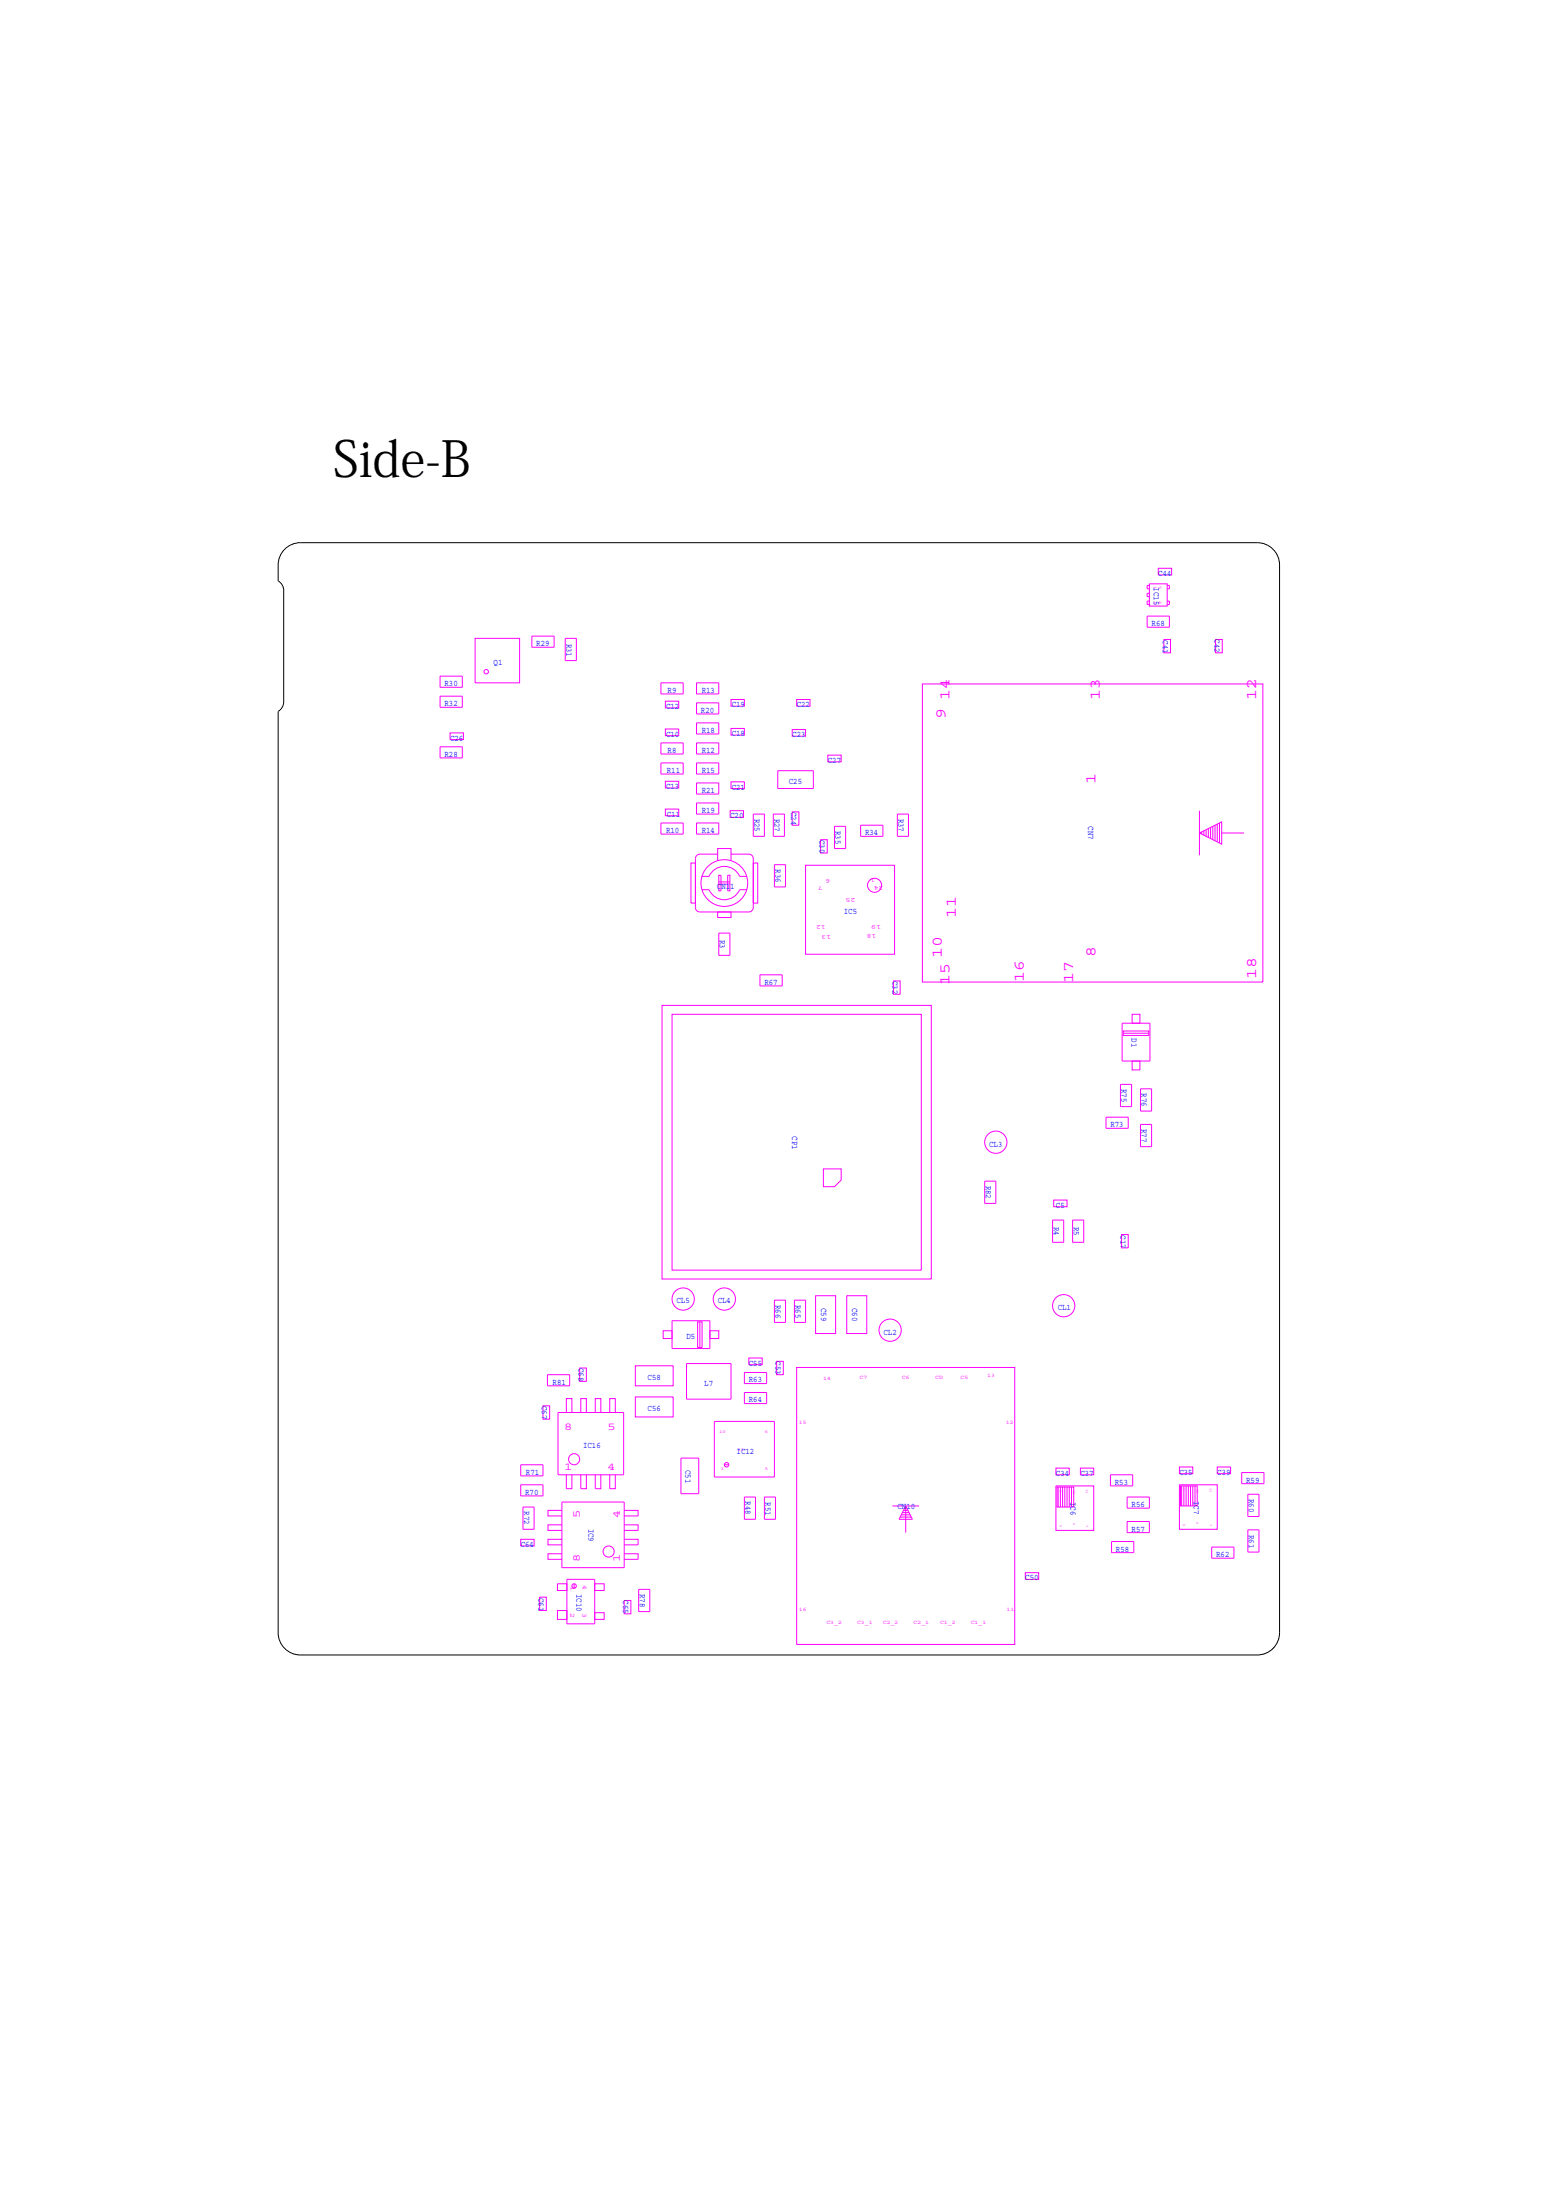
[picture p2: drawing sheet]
<svg xmlns="http://www.w3.org/2000/svg" width="210mm" height="297mm" viewBox="0 0 210 297" stroke-linecap="round" stroke-linejoin="round" font-family="sans-serif">
<path d="M38.6 73.8l.6-.3 .6-.2 .7-.1h129a3 3 0 0 1 3 3v144a3 3 0 0 1-3 3h-129a3 3 0 0 1-3-3v-124.3a1.5 1.5 0 0 0 .7-1.3v-15a1.5 1.5 0 0 0-.7-1.3v-2.1a2.99 2.99 0 0 1 1.1-2.4z" fill="none" stroke="#000" stroke-width=".13"/>
<g fill="none" stroke="#f0f" stroke-width=".13">
<path d="M154.9 78.7h2.4v3h-2.4zM154.9 79h-.2v.4h.2M156.2 76.6h1.7v.9h-1.7zM157.4 79h.3v.4h-.3M59.3 91.2h3v1.5h-3zM59.3 93.9h3v1.5h-3zM60.7 98.8h1.8v.9h-1.8zM64 86.1h6.1v6h-6.1zM71.7 85.8h3v1.5h-3zM76.2 86.1h1.5v3h-1.5zM89.1 92.1h3v1.5h-3zM89.7 98.3h1.8v.9h-1.8z"/>
<path d="M89.7 94.6h1.8v.9h-1.8zM93.9 92.1h3v1.5h-3zM93.9 94.8h3v1.5h-3zM93.9 97.5h3v1.5h-3zM98.6 98.2h1.8v.9h-1.8zM98.6 94.3h1.8v.9h-1.8zM106.8 98.4h1.8v.9h-1.8zM107.4 94.3h1.8v.9h-1.8zM124.3 92.2h45.9v40.2h-45.9zM154.7 83.1h3v1.5h-3zM154.9 80h-.2v.5h.2M154.9 81.1h-.2v.4h.2"/>
<path d="M156.9 86.2h.9v1.8h-.9zM157.4 81.1h.3v.4h-.3M163.9 86.2h.9v1.8h-.9zM59.3 100.7h3v1.5h-3zM89.1 100.2h3v1.5h-3zM89.1 102.9h3v1.5h-3zM89.1 111h3v1.5h-3zM89.7 109.1h1.8v.9h-1.8zM89.7 105.4h1.8v.9h-1.8zM93.1 116.4h.6v5.4h-.6zM93.9 111h3v1.5h-3zM93.9 102.9h3v1.5h-3z"/>
<path d="M93.9 100.2h3v1.5h-3zM93.9 105.6h3v1.5h-3zM93.9 108.3h3v1.5h-3zM94.6 118.2h1a2.25 2.25 0 0 1 2.1-1.4 2.25 2.25 0 0 1 2 1.4h1M94.6 120h1a2.25 2.25 0 0 0 2.1 1.3 2.25 2.25 0 0 0 2-1.3h1M96.8 116.1v-1.7h1.7v1.7M96.8 115.2h-2.4a.6 .6 0 0 0-.6 .6v6.6a.6 .6 0 0 0 .6 .6h6.6a.6 .6 0 0 0 .6-.6v-6.6a.6 .6 0 0 0-.6-.6h-2.4M96.9 118.9h1.5M96.9 119.2h1.5M96.9 118h.3v2.1h-.3zM98.1 118h.3v2.1h-.3zM98.4 109.3h1.8v.9h-1.8z"/>
<path d="M98.6 105.4h1.8v.9h-1.8zM101.5 116.4h.6v5.4h-.6zM101.5 109.8h1.5v3h-1.5zM104.3 109.8h1.5v3h-1.5zM104.4 116.6h1.5v3h-1.5zM104.9 103.9h4.8v2.4h-4.8zM106.8 109.5h.9v1.8h-.9zM108.6 116.7h12v12h-12zM110.6 113.2h.9v1.8h-.9zM111.6 101.8h1.8v.9h-1.8zM112.5 111.4h1.5v3h-1.5zM116 111.3h3v1.5h-3z"/>
<path d="M121 109.8h1.5v3h-1.5zM161.7 112.3l3-1.5v3zM161.7 109.3v6M162 112.2v.3M162.3 112v.6M162.6 111.9v.9M162.9 111.7v1.2M163.2 111.6v1.5M163.5 111.4v1.8M163.8 111.3v2.1M164.1 111.1v2.4M164.4 111v2.7"/>
<path d="M164.7 112.3h3M89.2 135.6h36.4v36.9h-36.4zM90.6 136.8h33.6v34.5h-33.6zM96.8 123h1.7v.7h-1.7zM96.9 125.8h1.5v3h-1.5zM102.4 131.5h3v1.5h-3zM120.5 132.3h.9v1.8h-.9zM151.3 138h3.7v5.1h-3.7zM151.4 139h3.5v.6h-3.5zM151.4 139.3h3.5M152.6 136.8h1.1v1.2h-1.1zM111 157.6h2.4v1.5l-.9 .9h-1.5z"/>
<path d="M132.7 159.3h1.5v3h-1.5zM149.1 150.7h3v1.5h-3zM151.1 146.2h1.5v3h-1.5zM152.6 143.1h1.1v1.2h-1.1zM153.8 146.8h1.5v3h-1.5zM153.8 151.6h1.5v3h-1.5zM89.4 179.5h1.2v1h-1.2zM90.6 178.1h5.1v3.8h-5.1zM94.1 178.3h.6v3.4h-.6zM94.4 178.3v3.4M95.7 179.5h1.2v1h-1.2zM104.4 175.3h1.5v3h-1.5z"/>
<path d="M107.1 175.3h1.5v3h-1.5zM110 174.7h2.7v5.1h-2.7zM114.2 174.7h2.7v5.1h-2.7zM141.9 164.5h1.5v3h-1.5zM142.1 161.8h1.8v.9h-1.8zM144.6 164.5h1.5v3h-1.5zM151.2 166.5h.9v1.8h-.9zM70.2 197.5h3v1.5h-3zM73.2 189.6h.9v1.8h-.9zM73.8 185.4h3v1.5h-3zM75.2 190.5h8.9v8.4h-8.9zM76.3 190.5v-1.9h.8v1.9"/>
<path d="M77.1 198.9v1.9h-.8v-1.9M78.2 184.5h.9v1.8h-.9zM78.3 190.5v-1.9h.7v1.9M79 198.9v1.9h-.7v-1.9M80.2 190.5v-1.9h.8v1.9M81 198.9v1.9h-.8v-1.9M82.2 190.5v-1.9h.7v1.9M82.9 198.9v1.9h-.7v-1.9M85.7 188.4h5.1v2.7h-5.1zM85.7 184.2h5.1v2.7h-5.1zM91.8 196.6h2.4v4.8h-2.4zM92.6 183.9h6v4.8h-6z"/>
<path d="M96.3 191.7h8.1v7.5h-8.1zM97.7 197.5h.6M100.4 185.1h3v1.5h-3zM100.4 187.8h3v1.5h-3zM101 183.1h1.8v.9h-1.8zM104.7 183.6h.9v1.8h-.9zM107.4 184.4h29.4v37.4h-29.4zM142.4 198h1.8v.9h-1.8zM145.7 198h1.8v.9h-1.8zM149.7 198.9h3v1.5h-3zM159 197.8h1.8v.9h-1.8zM164.1 197.8h1.8v.9h-1.8z"/>
<path d="M167.4 198.6h3v1.5h-3zM70.2 200.2h3v1.5h-3zM70.2 207.6h1.8v.9h-1.8zM70.5 203.2h1.5v3h-1.5zM72.8 215.4h.9v1.8h-.9zM75.2 213.6h1.2v.9h-1.2zM75.2 217.2h1.2v1.2h-1.2zM75.7 209.5h-1.8v.8h1.8M75.7 207.6h-1.8v.7h1.8M75.7 205.6h-1.8v.8h1.8M75.7 203.7h-1.8v.7h1.8M75.7 202.6h8.4v8.8h-8.4z"/>
<path d="M76.4 213h3.8v6h-3.8zM77.4 213.6v.6M80.2 217.5h1.3v.9h-1.3zM80.2 213.6h1.3v.9h-1.3zM84.1 203.7h1.9v.7h-1.9M84.1 205.6h1.9v.8h-1.9M84.1 207.6h1.9v.7h-1.9M84.1 209.5h1.9v.8h-1.9M84.2 215.8h.9v1.8h-.9zM86.1 214.3h1.5v3h-1.5zM100.4 201.9h1.5v3h-1.5zM103.1 201.9h1.5v3h-1.5z"/>
<path d="M120.3 203.1h3.6M121.4 204.6h1.5M121.5 204.3h1.2M121.7 204h.9M121.8 203.7h.6M122 203.4h.3M122.1 203.1l.9 1.8h-1.8zM122.1 203.1v3.6M138.2 212.1h1.8v.9h-1.8zM142.4 200.4h5.1v6h-5.1zM142.5 200.5h2.3v2.7h-2.3zM142.7 200.5v2.7"/>
<path d="M143 200.5v2.7M143.3 200.5v2.7M143.6 200.5v2.7M143.9 200.5v2.7M144.2 200.5v2.7M144.5 200.5v2.7M149.9 207.9h3v1.5h-3zM152 201.9h3v1.5h-3zM152 205.2h3v1.5h-3zM159 200.2h5.1v6h-5.1zM159.2 200.4h2.2v2.7h-2.2zM159.3 200.4v2.7"/>
<path d="M159.6 200.4v2.7M159.9 200.4v2.7M160.2 200.4v2.7M160.5 200.4v2.7M160.8 200.4v2.7M161.1 200.4v2.7M163.4 208.6h3v1.5h-3zM168.2 201.5h1.5v3h-1.5zM168.2 206.3h1.5v3h-1.5z"/>
<circle cx="65.5" cy="90.6" r=".3"/>
<circle cx="97.7" cy="119.1" r="3.1"/>
<circle cx="117.9" cy="119.4" r=".95"/>
<circle cx="134.2" cy="154" r="1.5"/>
<circle cx="92.1" cy="175.2" r="1.5"/>
<circle cx="97.6" cy="175.2" r="1.5"/>
<circle cx="120" cy="179.4" r="1.5"/>
<circle cx="143.4" cy="176.1" r="1.5"/>
<circle cx="77.4" cy="196.8" r=".75"/>
<circle cx="98" cy="197.5" r=".3"/>
<circle cx="77.4" cy="213.9" r=".3"/>
<circle cx="82" cy="209.2" r=".75"/>
</g>
<text font-size="6.7" x="44.9" y="64.3">Side-B</text>
<g font-size="2.1" fill="#f0f">
<text x="128" y="94.4" transform="rotate(-90 128 94.4)">14</text>
<text x="148.3" y="94.4" transform="rotate(-90 148.3 94.4)">13</text>
<text x="169.4" y="94.4" transform="rotate(-90 169.4 94.4)">12</text>
<text x="127.5" y="96.9" transform="rotate(-90 127.5 96.9)">9</text>
<text x="147.7" y="105.7" transform="rotate(-90 147.7 105.7)">1</text>
<text x="128.9" y="123.8" transform="rotate(-90 128.9 123.8)">11</text>
<text x="127" y="129.2" transform="rotate(-90 127 129.2)">10</text>
<text x="147.7" y="129" transform="rotate(-90 147.7 129)">8</text>
<text x="128" y="132.8" transform="rotate(-90 128 132.8)">15</text>
<text x="138" y="132.5" transform="rotate(-90 138 132.5)">16</text>
<text x="144.7" y="132.6" transform="rotate(-90 144.7 132.6)">17</text>
<text x="169.3" y="132" transform="rotate(-90 169.3 132)">18</text>
</g>
<g font-size="1.5" fill="#f0f">
<text x="76" y="192.9">8</text>
<text x="81.9" y="192.9">5</text>
<text x="76" y="198.3">1</text>
<text x="81.9" y="198.3">4</text>
<text x="78.2" y="204.7" transform="rotate(-90 78.2 204.7)">5</text>
<text x="83.6" y="204.7" transform="rotate(-90 83.6 204.7)">4</text>
<text x="78.2" y="210.6" transform="rotate(-90 78.2 210.6)">8</text>
<text x="83.6" y="210.6" transform="rotate(-90 83.6 210.6)">1</text>
</g>
<g font-size="1.2" fill="#00f">
<text x="156.1" y="77.7">C44</text>
<text x="155.5" y="79.2" transform="rotate(90 155.5 79.2)">IC15</text>
<text x="66.5" y="89.7">Q1</text>
<text x="72.3" y="87.1">R29</text>
<text x="76.4" y="86.8" transform="rotate(90 76.4 86.8)">R31</text>
<text x="155.2" y="84.4">R68</text>
<text x="156.8" y="86.3" transform="rotate(90 156.8 86.3)">C41</text>
<text x="163.7" y="86.2" transform="rotate(90 163.7 86.2)">C42</text>
<text x="59.9" y="92.5">R30</text>
<text x="59.9" y="95.2">R32</text>
<text x="89.8" y="95.6">C12</text>
<text x="90" y="93.4">R9</text>
<text x="94.6" y="93.4">R13</text>
<text x="98.6" y="95.4">C19</text>
<text x="107.4" y="95.4">C22</text>
<text x="60.7" y="99.9">C26</text>
<text x="89.8" y="99.4">C10</text>
<text x="90" y="101.5">R8</text>
<text x="94.5" y="96.1">R20</text>
<text x="94.6" y="101.5">R12</text>
<text x="94.6" y="98.8">R18</text>
<text x="98.6" y="99.3">C18</text>
<text x="106.8" y="99.4">C23</text>
<text x="59.9" y="102.1">R28</text>
<text x="89.8" y="106.4">C13</text>
<text x="89.9" y="104.2">R11</text>
<text x="94.6" y="104.2">R15</text>
<text x="94.6" y="106.9">R21</text>
<text x="98.6" y="106.5">C21</text>
<text x="106.3" y="105.7">C25</text>
<text x="111.6" y="102.9">C27</text>
<text x="89.8" y="112.3">R10</text>
<text x="89.9" y="110.2">C11</text>
<text x="94.6" y="112.3">R14</text>
<text x="94.6" y="109.6">R19</text>
<text x="98.4" y="110.4">C20</text>
<text x="101.7" y="110.4" transform="rotate(90 101.7 110.4)">R25</text>
<text x="104.4" y="110.4" transform="rotate(90 104.4 110.4)">R27</text>
<text x="106.6" y="109.5" transform="rotate(90 106.6 109.5)">C24</text>
<text x="110.5" y="113.2" transform="rotate(90 110.5 113.2)">C30</text>
<text x="112.6" y="112" transform="rotate(90 112.6 112)">R35</text>
<text x="116.6" y="112.6">R34</text>
<text x="121.1" y="110.4" transform="rotate(90 121.1 110.4)">R37</text>
<text x="146.7" y="111.4" transform="rotate(90 146.7 111.4)">CN7</text>
<text x="96.6" y="119.9">CN11</text>
<text x="104.5" y="117.2" transform="rotate(90 104.5 117.2)">R36</text>
<text x="113.8" y="123.3">IC5</text>
<text x="97.1" y="126.7" transform="rotate(90 97.1 126.7)">R3</text>
<text x="103" y="132.8">R67</text>
<text x="120.3" y="132.3" transform="rotate(90 120.3 132.3)">C32</text>
<text x="152.6" y="140" transform="rotate(90 152.6 140)">D1</text>
<text x="151.2" y="146.8" transform="rotate(90 151.2 146.8)">R75</text>
<text x="153.9" y="147.4" transform="rotate(90 153.9 147.4)">R76</text>
<text x="106.8" y="153.2" transform="rotate(90 106.8 153.2)">CP1</text>
<text x="133.4" y="154.6">CL3</text>
<text x="149.7" y="152">R73</text>
<text x="153.9" y="152.2" transform="rotate(90 153.9 152.2)">R77</text>
<text x="132.9" y="159.9" transform="rotate(90 132.9 159.9)">R82</text>
<text x="142.1" y="165.4" transform="rotate(90 142.1 165.4)">R4</text>
<text x="142.3" y="162.9">C5</text>
<text x="144.8" y="165.4" transform="rotate(90 144.8 165.4)">R5</text>
<text x="151" y="166.6" transform="rotate(90 151 166.6)">C17</text>
<text x="91.2" y="175.8">CL5</text>
<text x="96.8" y="175.8">CL4</text>
<text x="104.5" y="175.9" transform="rotate(90 104.5 175.9)">R66</text>
<text x="107.2" y="175.9" transform="rotate(90 107.2 175.9)">R65</text>
<text x="110.7" y="176.4" transform="rotate(90 110.7 176.4)">C59</text>
<text x="114.9" y="176.4" transform="rotate(90 114.9 176.4)">C60</text>
<text x="119.1" y="180">CL2</text>
<text x="142.6" y="176.7">CL1</text>
<text x="78" y="184.5" transform="rotate(90 78 184.5)">C68</text>
<text x="92.5" y="180.6">D5</text>
<text x="101" y="184.2">C55</text>
<text x="104.6" y="183.6" transform="rotate(90 104.6 183.6)">C53</text>
<text x="73" y="189.6" transform="rotate(90 73 189.6)">C67</text>
<text x="74.5" y="186.7">R81</text>
<text x="87.3" y="190.3">C56</text>
<text x="87.3" y="186.1">C58</text>
<text x="95" y="186.9">L7</text>
<text x="100.9" y="186.4">R63</text>
<text x="100.9" y="189.1">R64</text>
<text x="78.6" y="195.3">IC16</text>
<text x="99.3" y="196">IC12</text>
<text x="70.6" y="203.8" transform="rotate(90 70.6 203.8)">R72</text>
<text x="70.8" y="201.6">R70</text>
<text x="70.9" y="198.9">R71</text>
<text x="92.4" y="198.2" transform="rotate(90 92.4 198.2)">C51</text>
<text x="100.5" y="202.5" transform="rotate(90 100.5 202.5)">R48</text>
<text x="103.2" y="202.6" transform="rotate(90 103.2 202.6)">R51</text>
<text x="121" y="203.5">CN10</text>
<text x="142.3" y="199">C34</text>
<text x="144.3" y="202.5" transform="rotate(90 144.3 202.5)">IC6</text>
<text x="145.7" y="199">C37</text>
<text x="150.3" y="200.2">R53</text>
<text x="152.6" y="203.2">R56</text>
<text x="159" y="198.9">C35</text>
<text x="161" y="202.4" transform="rotate(90 161 202.4)">IC7</text>
<text x="164.1" y="198.9">C39</text>
<text x="168" y="199.9">R59</text>
<text x="168.4" y="202.1" transform="rotate(90 168.4 202.1)">R60</text>
<text x="70.2" y="208.6">C64</text>
<text x="79.3" y="206.1" transform="rotate(90 79.3 206.1)">IC9</text>
<text x="150.4" y="209.2">R58</text>
<text x="152.6" y="206.5">R57</text>
<text x="163.9" y="210">R62</text>
<text x="168.4" y="207" transform="rotate(90 168.4 207)">R61</text>
<text x="72.6" y="215.5" transform="rotate(90 72.6 215.5)">C61</text>
<text x="77.7" y="214.9" transform="rotate(90 77.7 214.9)">IC10</text>
<text x="84" y="215.8" transform="rotate(90 84 215.8)">C65</text>
<text x="86.2" y="214.9" transform="rotate(90 86.2 214.9)">R78</text>
<text x="138.2" y="213.1">C50</text>
</g>
<g font-size=".9" fill="#f0f">
<text x="110.9" y="119.5" transform="rotate(-180 110.9 119.5)">7</text>
<text x="111.9" y="118.6" transform="rotate(-180 111.9 118.6)">6</text>
<text x="118" y="118.4" transform="rotate(-180 118 118.4)">1</text>
<text x="119.1" y="119.5" transform="rotate(-180 119.1 119.5)">24</text>
<text x="111.3" y="124.8" transform="rotate(-180 111.3 124.8)">12</text>
<text x="115.4" y="121.1" transform="rotate(-180 115.4 121.1)">25</text>
<text x="118.1" y="125.9" transform="rotate(-180 118.1 125.9)">18</text>
<text x="118.8" y="124.8" transform="rotate(-180 118.8 124.8)">19</text>
<text x="112" y="126.1" transform="rotate(-180 112 126.1)">13</text>
<text x="77" y="213.8" transform="rotate(90 77 213.8)">1</text>
<text x="78.6" y="213.7" transform="rotate(90 78.6 213.7)">4</text>
<text x="76.9" y="217.5" transform="rotate(90 76.9 217.5)">2</text>
<text x="78.5" y="217.5" transform="rotate(90 78.5 217.5)">3</text>
</g>
<g font-size=".8" fill="#f0f">
<text x="115.9" y="185.9">C7</text>
<text x="121.6" y="185.9">C6</text>
<text x="126.1" y="185.9">CD</text>
<text x="129.5" y="185.9">C5</text>
<text x="133.1" y="185.7">13</text>
<text x="111" y="186.1">14</text>
<text x="107.7" y="192">15</text>
<text x="135.6" y="192">12</text>
<text x="107.7" y="217.2">16</text>
<text x="111.4" y="219">C3_2</text>
<text x="115.5" y="219">C3_1</text>
<text x="119" y="219">C2_2</text>
<text x="123.2" y="219">C2_1</text>
<text x="126.7" y="219">C1_2</text>
<text x="130.9" y="219">C1_1</text>
<text x="135.7" y="217.2">11</text>
</g>
<g font-size=".6" fill="#f0f">
<text x="155.5" y="79" transform="rotate(90 155.5 79)">1</text>
<text x="155.5" y="81.1" transform="rotate(90 155.5 81.1)">3</text>
<text x="156.2" y="79" transform="rotate(90 156.2 79)">5</text>
<text x="156.2" y="81" transform="rotate(90 156.2 81)">4</text>
<text x="97" y="193.2">10</text>
<text x="99.4" y="195.7">11</text>
<text x="103.1" y="193.2">6</text>
<text x="97.2" y="198.3">1</text>
<text x="103.1" y="198.3">5</text>
</g>
<g font-size=".5" fill="#f0f">
<text x="142.9" y="200.9" transform="rotate(90 142.9 200.9)">1</text>
<text x="144.7" y="200.9" transform="rotate(90 144.7 200.9)">12</text>
<text x="146.4" y="200.8" transform="rotate(90 146.4 200.8)">11</text>
<text x="159.5" y="200.7" transform="rotate(90 159.5 200.7)">1</text>
<text x="161.3" y="200.8" transform="rotate(90 161.3 200.8)">12</text>
<text x="163.1" y="200.6" transform="rotate(90 163.1 200.6)">11</text>
<text x="142.9" y="205.6" transform="rotate(90 142.9 205.6)">5</text>
<text x="144.7" y="205.4" transform="rotate(90 144.7 205.4)">6</text>
<text x="146.4" y="205.6" transform="rotate(90 146.4 205.6)">7</text>
<text x="159.5" y="205.5" transform="rotate(90 159.5 205.5)">5</text>
<text x="161.3" y="205.3" transform="rotate(90 161.3 205.3)">6</text>
<text x="163.1" y="205.5" transform="rotate(90 163.1 205.5)">7</text>
</g>
</svg>
